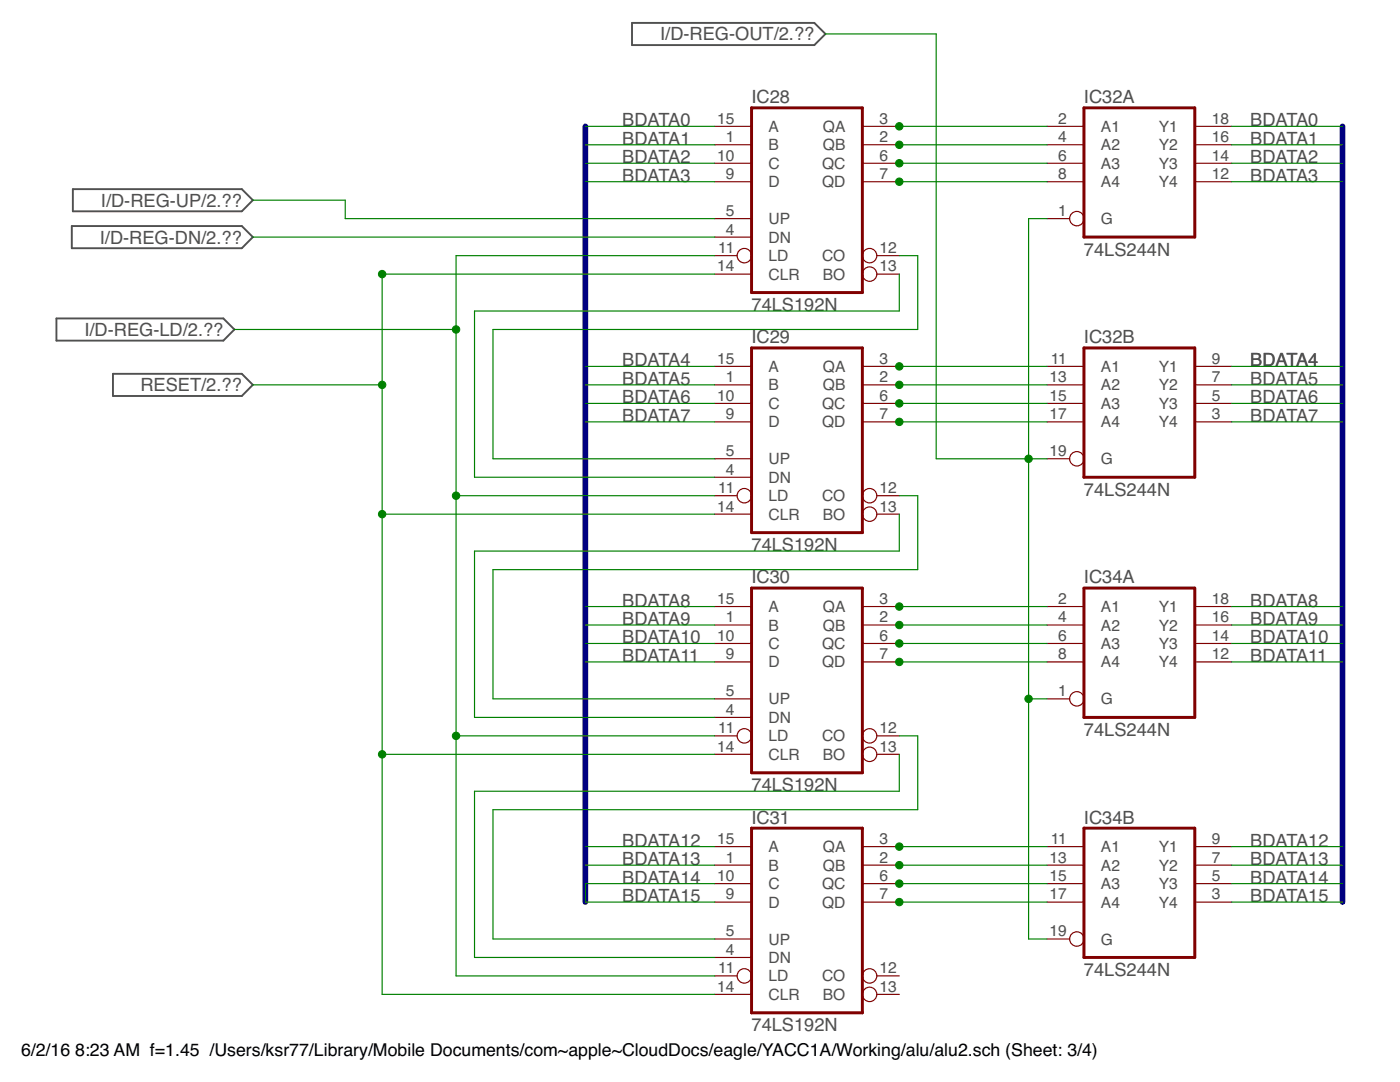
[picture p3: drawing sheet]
<svg xmlns="http://www.w3.org/2000/svg" width="279mm" height="216mm" viewBox="0 0 279 216" stroke-linecap="round" stroke-linejoin="round" font-family="sans-serif">
<path d="M126.1 4.6h36.4l2.2 2.2-2.2 2.2h-36.4zM14.5 37.7h33.8l2.2 2.2-2.2 2.3h-33.8zM14.3 45.1h34l2.2 2.2-2.2 2.2h-34zM11.3 63.5h33.3l2.2 2.2-2.2 2.3h-33.3zM22.5 74.6h25.8l2.2 2.2-2.2 2.2h-25.8z" fill="none" stroke="#505050" stroke-width=".38"/>
<path d="M150 21.5h22.1v36.9h-22.1zM216.3 21.5h22.1v25.8h-22.1zM150 69.4h22.1v36.9h-22.1zM216.3 69.4h22.1v25.8h-22.1zM150 117.3h22.1v36.9h-22.1zM216.3 117.3h22.1v25.9h-22.1zM150 165.2h22.1v36.9h-22.1zM216.3 165.2h22.1v25.9h-22.1z" fill="none" stroke="#800000" stroke-width=".59"/>
<g fill="none" stroke="#800000" stroke-width=".23">
<path d="M142.6 28.9h7.4M142.6 25.2h7.4M142.6 32.6h7.4M142.6 36.3h7.4M172.1 28.9h7.4M172.1 25.2h7.4M172.1 32.6h7.4M172.1 36.3h7.4M209 28.9h7.3M209 25.2h7.3M209 32.6h7.3M209 36.3h7.3"/>
<path d="M238.4 28.9h7.4M238.4 25.2h7.4M238.4 32.6h7.4M238.4 36.3h7.4M142.6 47.3h7.4M142.6 43.6h7.4M142.6 51h4.5M142.6 54.7h7.4M175 51h4.5M175 54.7h4.5M209 43.6h4.5M142.6 76.8h7.4"/>
<path d="M142.6 73.1h7.4M172.1 76.8h7.4M172.1 73.1h7.4M209 76.8h7.3M209 73.1h7.3M238.4 76.8h7.4M238.4 73.1h7.4M142.6 95.2h7.4M142.6 91.5h7.4M142.6 80.5h7.4M142.6 84.2h7.4M142.6 98.9h4.5"/>
<path d="M172.1 80.5h7.4M172.1 84.2h7.4M175 98.9h4.5M209 91.5h4.5M209 80.5h7.3M209 84.2h7.3M238.4 80.5h7.4M238.4 84.2h7.4M142.6 102.6h7.4M175 102.6h4.5M142.6 124.7h7.4M142.6 121h7.4"/>
<path d="M142.6 139.4h7.4M142.6 128.4h7.4M142.6 132.1h7.4M172.1 124.7h7.4M172.1 121h7.4M172.1 128.4h7.4M172.1 132.1h7.4M209 124.7h7.3M209 121h7.3M209 139.4h4.5M209 128.4h7.3M209 132.1h7.3"/>
<path d="M238.4 124.7h7.4M238.4 121h7.4M238.4 128.4h7.4M238.4 132.1h7.4M142.6 143.2h7.4M142.6 146.8h4.5M142.6 150.5h7.4M175 146.8h4.5M175 150.5h4.5M142.6 172.6h7.4M142.6 168.9h7.4M142.6 176.3h7.4"/>
<path d="M172.1 172.6h7.4M172.1 168.9h7.4M172.1 176.3h7.4M209 172.6h7.3M209 168.9h7.3M209 176.3h7.3M238.4 172.6h7.4M238.4 168.9h7.4M238.4 176.3h7.4M142.6 191.1h7.4M142.6 187.4h7.4M142.6 180h7.4"/>
<path d="M142.6 194.7h4.5M142.6 198.4h7.4M172.1 180h7.4M175 194.7h4.5M175 198.4h4.5M209 187.4h4.5M209 180h7.3M238.4 180h7.4"/>
<circle cx="148.5" cy="51" r="1.44"/>
<circle cx="173.5" cy="51" r="1.44"/>
<circle cx="173.5" cy="54.7" r="1.44"/>
<circle cx="214.9" cy="43.6" r="1.44"/>
<circle cx="148.5" cy="98.9" r="1.44"/>
<circle cx="173.5" cy="98.9" r="1.44"/>
<circle cx="214.9" cy="91.5" r="1.44"/>
<circle cx="173.5" cy="102.6" r="1.44"/>
<circle cx="214.9" cy="139.4" r="1.44"/>
<circle cx="148.5" cy="146.8" r="1.44"/>
<circle cx="173.5" cy="150.5" r="1.44"/>
<circle cx="173.5" cy="146.8" r="1.44"/>
<circle cx="148.5" cy="194.7" r="1.44"/>
<circle cx="173.5" cy="194.7" r="1.44"/>
<circle cx="173.5" cy="198.4" r="1.44"/>
<circle cx="214.9" cy="187.4" r="1.44"/>
</g>
<path d="M116.8 25.2v154.8M267.9 25.2v154.8" fill="none" stroke="#000080" stroke-width="1.1"/>
<g fill="none" stroke="#008000" stroke-width=".23">
<path d="M164.7 6.8h22.1v84.7h22.2M50.5 39.9h18.4v3.7h73.7M116.8 25.2h25.8M116.8 28.9h25.8M116.8 32.6h25.8M116.8 36.3h25.8M179.5 25.2h29.5M179.5 28.9h29.5M179.5 32.6h29.5M179.5 36.3h29.5M245.8 25.2h22.1M245.8 28.9h22.1"/>
<path d="M245.8 32.6h22.1M245.8 36.3h22.1M50.5 47.3h92.1M142.6 54.7h-66.3v143.7h66.3M142.6 51h-51.6v143.7h51.6M179.5 51h3.7v14.7h-84.8v25.8h44.2M179.5 54.7v7.4h-84.8v33.1h47.9M209 43.6h-3.7v143.8h3.7M46.8 65.7h44.2M50.5 76.8h25.8M116.8 73.1h25.8M116.8 76.8h25.8"/>
<path d="M179.5 73.1h29.5M179.5 76.8h29.5M245.8 73.1h22.1M245.8 76.8h22.1M91 98.9h51.6M116.8 80.5h25.8M116.8 84.2h25.8M179.5 80.5h29.5M179.5 84.2h29.5M179.5 98.9h3.7v14.8h-84.8v25.7h44.2M245.8 80.5h22.1M245.8 84.2h22.1"/>
<path d="M76.3 102.6h66.3M179.5 102.6v7.4h-84.8v33.2h47.9M116.8 121h25.8M116.8 124.7h25.8M116.8 128.4h25.8M116.8 132.1h25.8M179.5 121h29.5M179.5 124.7h29.5M179.5 128.4h29.5M179.5 132.1h29.5M205.3 139.4h3.7M245.8 121h22.1"/>
<path d="M245.8 124.7h22.1M245.8 128.4h22.1M245.8 132.1h22.1M76.3 150.5h66.3M91 146.8h51.6M179.5 146.8h3.7v14.8h-84.8v25.8h44.2M179.5 150.5v7.4h-84.8v33.2h47.9M116.8 168.9h25.8M116.8 172.6h25.8M142.6 176.3h-25.8v3.7h25.8M179.5 168.9h29.5M179.5 172.6h29.5"/>
<path d="M179.5 176.3h29.5M245.8 168.9h22.1M245.8 172.6h22.1M245.8 176.3h22.1M179.5 180h29.5M245.8 180h22.1"/>
</g>
<g fill="#008000" stroke="#008000" stroke-width=".2">
<circle cx="76.3" cy="54.7" r=".74"/>
<circle cx="76.3" cy="102.6" r=".74"/>
<circle cx="76.3" cy="150.5" r=".74"/>
<circle cx="76.3" cy="76.8" r=".74"/>
<circle cx="91" cy="146.8" r=".74"/>
<circle cx="91" cy="98.9" r=".74"/>
<circle cx="91" cy="65.7" r=".74"/>
<circle cx="205.3" cy="91.5" r=".74"/>
<circle cx="205.3" cy="139.4" r=".74"/>
<circle cx="179.5" cy="25.2" r=".74"/>
<circle cx="179.5" cy="28.9" r=".74"/>
<circle cx="179.5" cy="32.6" r=".74"/>
<circle cx="179.5" cy="36.3" r=".74"/>
<circle cx="179.5" cy="73.1" r=".74"/>
<circle cx="179.5" cy="76.8" r=".74"/>
<circle cx="179.5" cy="80.5" r=".74"/>
<circle cx="179.5" cy="84.2" r=".74"/>
<circle cx="179.5" cy="121" r=".74"/>
<circle cx="179.5" cy="124.7" r=".74"/>
<circle cx="179.5" cy="128.4" r=".74"/>
<circle cx="179.5" cy="132.1" r=".74"/>
<circle cx="179.5" cy="168.9" r=".74"/>
<circle cx="179.5" cy="172.6" r=".74"/>
<circle cx="179.5" cy="176.3" r=".74"/>
<circle cx="179.5" cy="180" r=".74"/>
</g>
<g font-size="3.6" fill="#505050">
<text x="131.8" y="8.1">I/D-REG-OUT/2.??</text>
<text x="150" y="20.6">IC28</text>
<text x="216.3" y="20.6">IC32A</text>
<text x="124.2" y="25.2">BDATA0</text>
<text x="124.2" y="28.9">BDATA1</text>
<text x="249.5" y="25.2">BDATA0</text>
<text x="249.5" y="28.9">BDATA1</text>
<text x="124.2" y="32.6">BDATA2</text>
<text x="249.5" y="32.6">BDATA2</text>
<text x="20.2" y="41.2">I/D-REG-UP/2.??</text>
<text x="124.2" y="36.3">BDATA3</text>
<text x="249.5" y="36.3">BDATA3</text>
<text x="19.9" y="48.6">I/D-REG-DN/2.??</text>
<text x="216.3" y="51">74LS244N</text>
<text x="150" y="62.1">74LS192N</text>
<text x="16.9" y="67">I/D-REG-LD/2.??</text>
<text x="150" y="68.5">IC29</text>
<text x="216.3" y="68.5">IC32B</text>
<text x="124.2" y="73.1">BDATA4</text>
<text x="124.2" y="76.8">BDATA5</text>
<text x="249.5" y="73.1">BDATA4</text>
<text x="249.5" y="76.8">BDATA5</text>
<text x="28" y="78.1">RESET/2.??</text>
<text x="124.2" y="80.5">BDATA6</text>
<text x="249.5" y="80.5">BDATA6</text>
<text x="124.2" y="84.2">BDATA7</text>
<text x="249.5" y="84.2">BDATA7</text>
<text x="216.3" y="98.9">74LS244N</text>
<text x="150" y="110">74LS192N</text>
<text x="150" y="116.4">IC30</text>
<text x="216.3" y="116.4">IC34A</text>
<text x="124.2" y="121">BDATA8</text>
<text x="124.2" y="124.7">BDATA9</text>
<text x="249.5" y="121">BDATA8</text>
<text x="249.5" y="124.7">BDATA9</text>
<text x="124.2" y="128.4">BDATA10</text>
<text x="249.5" y="128.4">BDATA10</text>
<text x="124.2" y="132.1">BDATA11</text>
<text x="249.5" y="132.1">BDATA11</text>
<text x="216.3" y="146.8">74LS244N</text>
<text x="150" y="157.9">74LS192N</text>
<text x="150" y="164.3">IC31</text>
<text x="216.3" y="164.3">IC34B</text>
<text x="124.2" y="168.9">BDATA12</text>
<text x="124.2" y="172.6">BDATA13</text>
<text x="249.5" y="168.9">BDATA12</text>
<text x="249.5" y="172.6">BDATA13</text>
<text x="124.2" y="176.3">BDATA14</text>
<text x="124.2" y="180">BDATA15</text>
<text x="249.5" y="176.3">BDATA14</text>
<text x="249.5" y="180">BDATA15</text>
<text x="216.3" y="194.7">74LS244N</text>
<text x="150" y="205.8">74LS192N</text>
</g>
<g font-size="3.5">
<text x="4.2" y="210.7">6/2/16</text>
<text x="15" y="210.7">8:23 AM f=1.45 /Users/ksr77/Library/Mobile Documents/com~apple~CloudDocs/eagle/YACC1A/Working/alu/alu2.sch (Sheet: 3/4)</text>
</g>
<g font-size="3.1" fill="#505050">
<text x="143.1" y="24.7">15</text>
<text x="144.9" y="28.4">1</text>
<text x="153.4" y="30">B</text>
<text x="153.4" y="26.3">A</text>
<text x="164.2" y="30">QB</text>
<text x="164.2" y="26.3">QA</text>
<text x="175.5" y="28.4">2</text>
<text x="175.5" y="24.7">3</text>
<text x="211.2" y="24.7">2</text>
<text x="211.2" y="28.4">4</text>
<text x="219.7" y="26.3">A1</text>
<text x="219.7" y="30">A2</text>
<text x="231.2" y="30">Y2</text>
<text x="231.2" y="26.3">Y1</text>
<text x="241.8" y="28.4">16</text>
<text x="241.8" y="24.7">18</text>
<text x="143.1" y="32.1">10</text>
<text x="144.9" y="35.7">9</text>
<text x="153.4" y="33.7">C</text>
<text x="164.1" y="33.7">QC</text>
<text x="175.5" y="32.1">6</text>
<text x="175.5" y="35.7">7</text>
<text x="211.2" y="32.1">6</text>
<text x="211.2" y="35.7">8</text>
<text x="219.7" y="33.7">A3</text>
<text x="231.2" y="33.7">Y3</text>
<text x="241.8" y="35.7">12</text>
<text x="241.8" y="32.1">14</text>
<text x="153.4" y="37.4">D</text>
<text x="164.1" y="37.4">QD</text>
<text x="219.7" y="37.4">A4</text>
<text x="231.2" y="37.4">Y4</text>
<text x="144.9" y="46.8">4</text>
<text x="144.9" y="43.1">5</text>
<text x="153.4" y="44.7">UP</text>
<text x="211.2" y="43.1">1</text>
<text x="219.7" y="44.7">G</text>
<text x="143.4" y="50.5">11</text>
<text x="153.4" y="48.4">DN</text>
<text x="153.4" y="52.1">LD</text>
<text x="164.1" y="52.1">CO</text>
<text x="175.5" y="50.5">12</text>
<text x="143.1" y="54.2">14</text>
<text x="153.4" y="55.8">CLR</text>
<text x="164.2" y="55.8">BO</text>
<text x="175.5" y="54.2">13</text>
<text x="143.1" y="72.6">15</text>
<text x="144.9" y="76.3">1</text>
<text x="153.4" y="77.9">B</text>
<text x="153.4" y="74.2">A</text>
<text x="164.2" y="77.9">QB</text>
<text x="164.2" y="74.2">QA</text>
<text x="175.5" y="76.3">2</text>
<text x="175.5" y="72.6">3</text>
<text x="209.5" y="76.3">13</text>
<text x="209.7" y="72.6">11</text>
<text x="219.7" y="74.2">A1</text>
<text x="219.7" y="77.9">A2</text>
<text x="231.2" y="77.9">Y2</text>
<text x="231.2" y="74.2">Y1</text>
<text x="241.8" y="76.3">7</text>
<text x="241.8" y="72.6">9</text>
<text x="143.1" y="80">10</text>
<text x="144.9" y="83.7">9</text>
<text x="153.4" y="81.6">C</text>
<text x="164.1" y="81.6">QC</text>
<text x="175.5" y="80">6</text>
<text x="175.5" y="83.7">7</text>
<text x="209.5" y="80">15</text>
<text x="209.5" y="83.7">17</text>
<text x="219.7" y="81.6">A3</text>
<text x="231.2" y="81.6">Y3</text>
<text x="241.8" y="83.7">3</text>
<text x="241.8" y="80">5</text>
<text x="153.4" y="85.3">D</text>
<text x="164.1" y="85.3">QD</text>
<text x="219.7" y="85.3">A4</text>
<text x="231.2" y="85.3">Y4</text>
<text x="144.9" y="94.7">4</text>
<text x="144.9" y="91">5</text>
<text x="153.4" y="92.6">UP</text>
<text x="209.5" y="91">19</text>
<text x="219.7" y="92.6">G</text>
<text x="143.4" y="98.4">11</text>
<text x="153.4" y="96.3">DN</text>
<text x="153.4" y="100">LD</text>
<text x="164.1" y="100">CO</text>
<text x="175.5" y="98.4">12</text>
<text x="143.1" y="102.1">14</text>
<text x="153.4" y="103.7">CLR</text>
<text x="164.2" y="103.7">BO</text>
<text x="175.5" y="102.1">13</text>
<text x="143.1" y="120.5">15</text>
<text x="144.9" y="124.2">1</text>
<text x="153.4" y="125.8">B</text>
<text x="153.4" y="122.1">A</text>
<text x="164.2" y="125.8">QB</text>
<text x="164.2" y="122.1">QA</text>
<text x="175.5" y="124.2">2</text>
<text x="175.5" y="120.5">3</text>
<text x="211.2" y="120.5">2</text>
<text x="211.2" y="124.2">4</text>
<text x="219.7" y="122.1">A1</text>
<text x="219.7" y="125.8">A2</text>
<text x="231.2" y="125.8">Y2</text>
<text x="231.2" y="122.1">Y1</text>
<text x="241.8" y="124.2">16</text>
<text x="241.8" y="120.5">18</text>
<text x="143.1" y="127.9">10</text>
<text x="144.9" y="131.6">9</text>
<text x="153.4" y="129.5">C</text>
<text x="164.1" y="129.5">QC</text>
<text x="175.5" y="127.9">6</text>
<text x="175.5" y="131.6">7</text>
<text x="211.2" y="127.9">6</text>
<text x="211.2" y="131.6">8</text>
<text x="219.7" y="129.5">A3</text>
<text x="231.2" y="129.5">Y3</text>
<text x="241.8" y="131.6">12</text>
<text x="241.8" y="127.9">14</text>
<text x="153.4" y="133.2">D</text>
<text x="164.1" y="133.2">QD</text>
<text x="219.7" y="133.2">A4</text>
<text x="231.2" y="133.2">Y4</text>
<text x="144.9" y="142.6">4</text>
<text x="144.9" y="138.9">5</text>
<text x="153.4" y="140.6">UP</text>
<text x="211.2" y="138.9">1</text>
<text x="219.7" y="140.6">G</text>
<text x="143.1" y="150">14</text>
<text x="143.4" y="146.3">11</text>
<text x="153.4" y="144.2">DN</text>
<text x="153.4" y="147.9">LD</text>
<text x="164.1" y="147.9">CO</text>
<text x="175.5" y="146.3">12</text>
<text x="175.5" y="150">13</text>
<text x="153.4" y="151.6">CLR</text>
<text x="164.2" y="151.6">BO</text>
<text x="143.1" y="168.4">15</text>
<text x="144.9" y="172.1">1</text>
<text x="153.4" y="173.7">B</text>
<text x="153.4" y="170">A</text>
<text x="164.2" y="173.7">QB</text>
<text x="164.2" y="170">QA</text>
<text x="175.5" y="172.1">2</text>
<text x="175.5" y="168.4">3</text>
<text x="209.5" y="172.1">13</text>
<text x="209.7" y="168.4">11</text>
<text x="219.7" y="170">A1</text>
<text x="219.7" y="173.7">A2</text>
<text x="231.2" y="173.7">Y2</text>
<text x="231.2" y="170">Y1</text>
<text x="241.8" y="172.1">7</text>
<text x="241.8" y="168.4">9</text>
<text x="143.1" y="175.8">10</text>
<text x="144.9" y="179.5">9</text>
<text x="153.4" y="177.4">C</text>
<text x="164.1" y="177.4">QC</text>
<text x="175.5" y="175.8">6</text>
<text x="175.5" y="179.5">7</text>
<text x="209.5" y="175.8">15</text>
<text x="209.5" y="179.5">17</text>
<text x="219.7" y="177.4">A3</text>
<text x="231.2" y="177.4">Y3</text>
<text x="241.8" y="179.5">3</text>
<text x="241.8" y="175.8">5</text>
<text x="153.4" y="181.1">D</text>
<text x="164.1" y="181.1">QD</text>
<text x="219.7" y="181.1">A4</text>
<text x="231.2" y="181.1">Y4</text>
<text x="144.9" y="190.5">4</text>
<text x="144.9" y="186.9">5</text>
<text x="153.4" y="188.5">UP</text>
<text x="209.5" y="186.9">19</text>
<text x="219.7" y="188.5">G</text>
<text x="143.1" y="197.9">14</text>
<text x="143.4" y="194.2">11</text>
<text x="153.4" y="192.2">DN</text>
<text x="153.4" y="195.8">LD</text>
<text x="164.1" y="195.8">CO</text>
<text x="175.5" y="194.2">12</text>
<text x="175.5" y="197.9">13</text>
<text x="153.4" y="199.5">CLR</text>
<text x="164.2" y="199.5">BO</text>
</g>
</svg>
